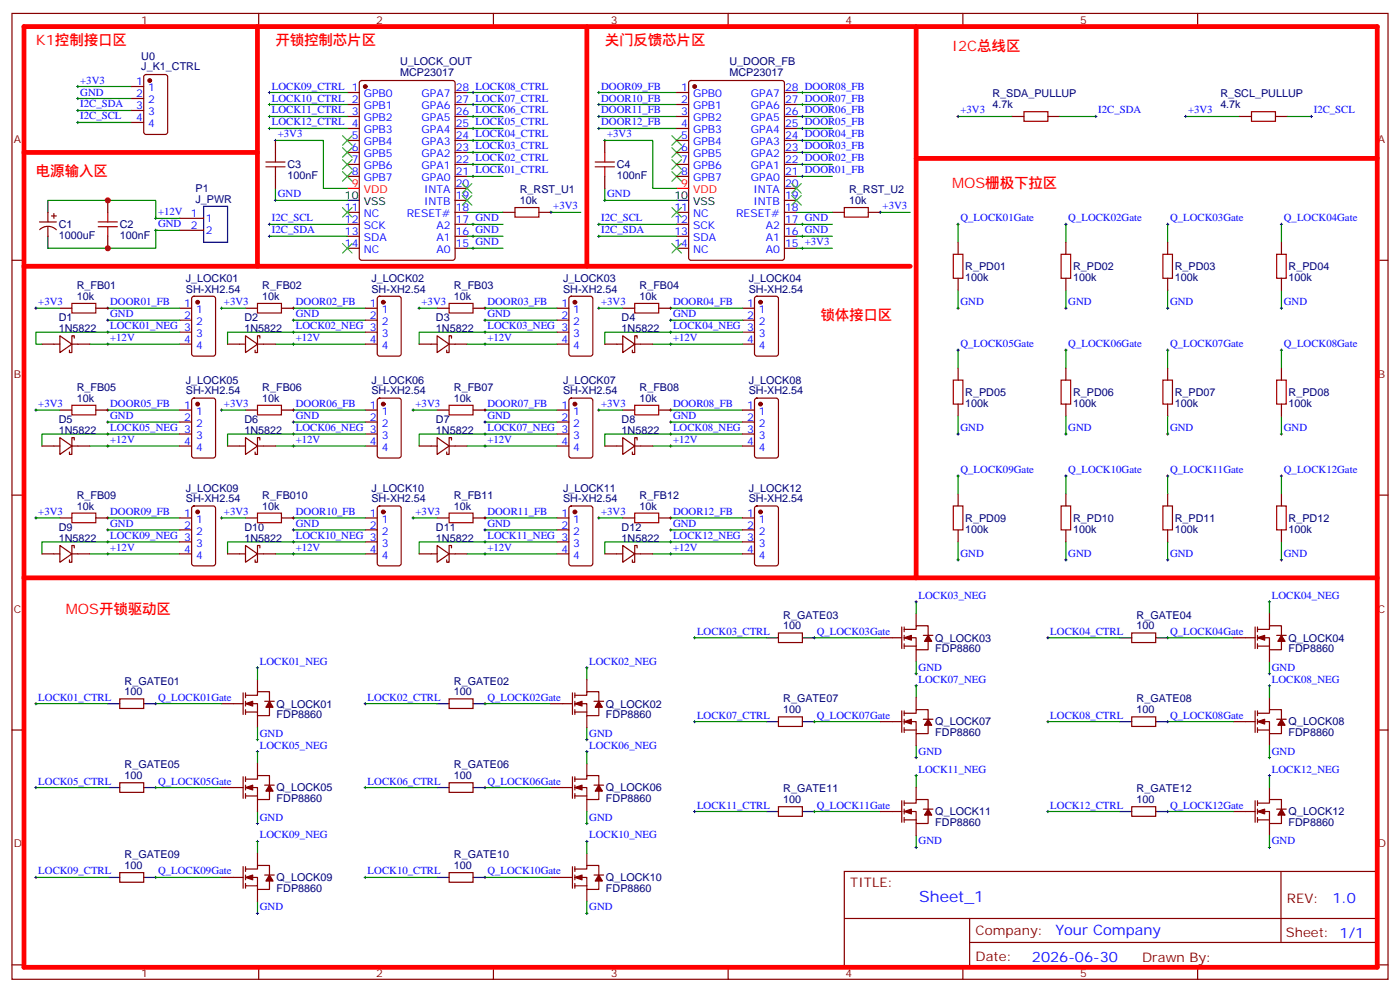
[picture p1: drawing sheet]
<svg xmlns="http://www.w3.org/2000/svg" width="412mm" height="292mm" viewBox="0 0 412 292" stroke-linecap="round" stroke-linejoin="round" font-family="sans-serif">
<g fill="none" stroke="#870000" stroke-width=".35">
<path d="M3.5 4h405.4v284.3h-405.4zM7.1 7.5h398.2v277.3h-398.2zM76.2 4v3.5M145.3 4v3.5M214.5 4v3.5M283.6 4v3.5M352.8 4v3.5M38.8 25.5h3.5M38.8 29h3.5M38.8 32.5h3.5M38.8 36.1h3.5M42.6 22.1l.4-.2h5.7l.6 .5 .1 16.5-.5 .6-5.9 .1-.6-.5-.1-16.5z"/>
<path d="M102.3 27.2h3.5M102.3 30.8h3.5M102.3 34.3h3.5M102.3 37.8h3.5M106.1 23.9l.4-.2h26.8l.7 .4 .1 51.8-.5 .7h-27.1l-.6-.4-.1-51.8zM134.1 27.2h3.5M134.1 30.8h3.5M134.1 34.3h3.5M134.1 37.8h3.5M199.3 27.2h3.5M199.3 30.8h3.5M199.3 34.3h3.5"/>
<path d="M199.3 37.8h3.5M203.1 23.9l.5-.2h26.8l.6 .4 .1 51.8-.5 .7h-27l-.7-.4-.1-51.8zM231.1 27.2h3.5M231.1 30.8h3.5M231.1 34.3h3.5M231.1 37.8h3.5M298.1 34.3h3.5M308.7 34.3h3.5M365.1 34.3h3.6M375.7 34.3h3.5M31.7 59v3.5M81.1 41.3v3.6"/>
<path d="M81.1 51.9v3.6M102.3 41.3h3.5M102.3 44.9h3.5M102.3 48.4h3.5M102.3 51.9h3.5M134.1 41.3h3.5M134.1 44.9h3.5M134.1 48.4h3.5M134.1 51.9h3.5M134.1 59h3.5M134.1 55.5h3.5M178.2 41.3v3.6"/>
<path d="M178.2 51.9v3.6M199.3 41.3h3.5M199.3 44.9h3.5M199.3 48.4h3.5M199.3 51.9h3.5M231.1 41.3h3.5M231.1 44.9h3.5M231.1 48.4h3.5M231.1 51.9h3.5M231.1 59h3.5M231.1 55.5h3.5M3.5 76.6h3.6"/>
<path d="M11.6 65.3h5M11.7 67.6a3.5 3.5 0 0 1 4.9 0M14.1 62.5v2.8M14.1 66.7v2.9M15.2 63.6h1.4M15.9 62.9v1.4M31.7 69.6v3.5M52.9 64.3h7.1M52.9 67.8h7.1M102.3 62.5h3.5M102.3 66h3.5M102.3 69.6h3.5"/>
<path d="M102.3 73.1h3.5M134.1 62.5h3.5M134.1 66h3.5M134.1 69.6h3.5M134.1 73.1h3.5M148.2 62.5h3.5M158.7 62.5h3.6M199.3 62.5h3.5M199.3 66h3.5M199.3 69.6h3.5M199.3 73.1h3.5M231.1 62.5h3.5"/>
<path d="M231.1 66h3.5M231.1 69.6h3.5M231.1 73.1h3.5M245.2 62.5h3.5M255.8 62.5h3.5M282.2 71.3v3.6M314 71.3v3.6M344 71.3v3.6M377.5 71.3v3.6M405.3 76.6h3.6M17.6 98.8l3.6 2.5-3.6 2.5zM17.6 90.7h3.6"/>
<path d="M21.9 99.6v-.8h-.7v5h-.7v-.7M28.2 90.7h3.5M52.9 90.7h3.5M52.9 94.3h3.5M52.9 97.8h3.5M56.7 87.4l.4-.2h5.7l.6 .4 .1 16.5-.5 .7h-5.9l-.6-.4-.1-16.5zM72.3 98.8l3.5 2.5-3.5 2.5zM72.3 90.7h3.5M76.6 99.6v-.8h-.8v5h-.7v-.7M82.9 90.7h3.5M107.6 90.7h3.5M107.6 94.3h3.5"/>
<path d="M107.6 97.8h3.5M111.4 87.4l.4-.2h5.7l.6 .4 .1 16.5-.5 .7h-5.9l-.6-.4-.1-16.5zM128.8 98.8l3.5 2.5-3.5 2.5zM128.8 90.7h3.5M133 99.6v-.8h-.7v5h-.7v-.7M139.3 90.7h3.6M164 90.7h3.6M164 94.3h3.6M164 97.8h3.6M167.8 87.4l.5-.2h5.6l.7 .4v16.5l-.4 .7h-5.9l-.7-.4v-16.5zM183.4 98.8l3.6 2.5-3.6 2.5zM183.4 90.7h3.6"/>
<path d="M187.7 99.6v-.8h-.7v5h-.7v-.7M194 90.7h3.6M218.7 90.7h3.5M218.7 94.3h3.5M218.7 97.8h3.5M222.5 87.4l.5-.2h5.6l.7 .4v16.5l-.5 .7h-5.8l-.7-.4-.1-16.5zM282.2 81.9v3.5M314 81.9v3.5M344 81.9v3.5M377.5 81.9v3.5M12.3 101.3h5.3M21.2 101.3h5.3"/>
<path d="M52.9 101.3h3.5M56.7 117.4l.4-.2h5.7l.6 .4 .1 16.5-.5 .7h-5.9l-.6-.4-.1-16.5zM67 101.3h5.3M75.8 101.3h5.3M107.6 101.3h3.5M111.4 117.4l.4-.2h5.7l.6 .4 .1 16.5-.5 .7h-5.9l-.6-.4-.1-16.5zM123.5 101.3h5.3M132.3 101.3h5.3M164 101.3h3.6M167.8 117.4l.5-.2h5.6l.7 .4v16.5l-.4 .7h-5.9l-.7-.4v-16.5zM178.2 101.3h5.2M187 101.3h5.3"/>
<path d="M218.7 101.3h3.5M222.5 117.4l.5-.2h5.6l.7 .4v16.5l-.5 .7h-5.8l-.7-.4-.1-16.5zM282.2 108.4v3.5M282.2 119v3.5M314 108.4v3.5M314 119v3.5M344 108.4v3.5M344 119v3.5M377.5 108.4v3.5M377.5 119v3.5M12.3 131.3h5.3M17.6 128.8l3.6 2.5-3.6 2.5z"/>
<path d="M17.6 120.7h3.6M21.2 131.3h5.3M21.9 129.5v-.7h-.7v5h-.7v-.7M28.2 120.7h3.5M52.9 120.7h3.5M52.9 124.2h3.5M52.9 127.8h3.5M52.9 131.3h3.5M67 131.3h5.3M72.3 128.8l3.5 2.5-3.5 2.5zM72.3 120.7h3.5M75.8 131.3h5.3"/>
<path d="M76.6 129.5v-.7h-.8v5h-.7v-.7M82.9 120.7h3.5M107.6 120.7h3.5M107.6 124.2h3.5M107.6 127.8h3.5M107.6 131.3h3.5M123.5 131.3h5.3M128.8 128.8l3.5 2.5-3.5 2.5zM128.8 120.7h3.5M132.3 131.3h5.3M133 129.5v-.7h-.7v5h-.7v-.7M139.3 120.7h3.6"/>
<path d="M164 120.7h3.6M164 124.2h3.6M164 127.8h3.6M164 131.3h3.6M178.2 131.3h5.2M183.4 128.8l3.6 2.5-3.6 2.5zM183.4 120.7h3.6M187 131.3h5.3M187.7 129.5v-.7h-.7v5h-.7v-.7M194 120.7h3.6M218.7 120.7h3.5M218.7 124.2h3.5"/>
<path d="M218.7 127.8h3.5M218.7 131.3h3.5M3.5 145.8h3.6M17.6 152.5h3.6M28.2 152.5h3.5M52.9 152.5h3.5M52.9 156h3.5M52.9 159.5h3.5M56.7 149.1l.4-.2h5.7l.6 .5 .1 16.5-.5 .6-5.9 .1-.6-.5-.1-16.5zM72.3 152.5h3.5M82.9 152.5h3.5M107.6 152.5h3.5"/>
<path d="M107.6 156h3.5M107.6 159.5h3.5M111.4 149.1l.4-.2h5.7l.6 .5 .1 16.5-.5 .6-5.9 .1-.6-.5-.1-16.5zM128.8 152.5h3.5M139.3 152.5h3.6M164 152.5h3.6M164 156h3.6M164 159.5h3.6M167.8 149.1l.5-.2h5.6l.7 .5v16.5l-.4 .6-5.9 .1-.7-.5v-16.5zM183.4 152.5h3.6M194 152.5h3.6M218.7 152.5h3.5"/>
<path d="M218.7 156h3.5M218.7 159.5h3.5M222.5 149.1l.5-.2h5.6l.7 .5v16.5l-.5 .6-5.8 .1-.7-.5-.1-16.5zM282.2 145.4v3.5M282.2 156v3.5M314 145.4v3.5M314 156v3.5M344 145.4v3.5M344 156v3.5M377.5 145.4v3.5M377.5 156v3.5M405.3 145.8h3.6"/>
<path d="M12.3 163.1h5.3M17.6 160.6l3.6 2.5-3.6 2.4zM21.2 163.1h5.3M21.9 161.3v-.7h-.7v4.9h-.7v-.7M52.9 163.1h3.5M67 163.1h5.3M72.3 160.6l3.5 2.5-3.5 2.4zM75.8 163.1h5.3M76.6 161.3v-.7h-.8v4.9h-.7v-.7M107.6 163.1h3.5M123.5 163.1h5.3M128.8 160.6l3.5 2.5-3.5 2.4z"/>
<path d="M132.3 163.1h5.3M133 161.3v-.7h-.7v4.9h-.7v-.7M164 163.1h3.6M178.2 163.1h5.2M183.4 160.6l3.6 2.5-3.6 2.4zM187 163.1h5.3M187.7 161.3v-.7h-.7v4.9h-.7v-.7M218.7 163.1h3.5M229.3 186.3h7.1v2.9h-7.1zM259.3 187.7h6.3M265.6 184.6v6.3M266.3 185.3h3.6v-1.1h3.5v2.8"/>
<path d="M266.3 187.7h3.6v3.6h3.5v-2.5M266.3 190.2h3.6M266.3 184.6v1.4M266.3 187v1.5M266.3 189.5v1.4M269.9 180.7v3.5M269.9 191.3v3.5M272 187h2.8M333.4 186.3h7v2.9h-7zM363.4 187.7h6.3M369.7 184.6v6.3M370.4 185.3h3.5v-1.1h3.6v2.8"/>
<path d="M370.4 187.7h3.5v3.6h3.6v-2.5M370.4 190.2h3.5M370.4 184.6v1.4M370.4 187v1.5M370.4 189.5v1.4M373.9 180.7v3.5M373.9 191.3v3.5M376.1 187h2.8M3.5 214.9h3.6M35.3 205.7h7v2.9h-7zM65.3 207.2h6.3M71.6 204v6.3"/>
<path d="M72.3 204.7h3.5v-1.1h3.6v2.8M72.3 207.2h3.5v3.5h3.6v-2.5M72.3 209.6h3.5M72.3 204v1.4M72.3 206.4v1.5M72.3 208.9v1.4M75.8 200.1v3.5M75.8 210.7v3.5M78 206.4h2.8M132.3 205.7h7v2.9h-7zM162.3 207.2h6.3M168.6 204v6.3"/>
<path d="M169.3 204.7h3.6v-1.1h3.5v2.8M169.3 207.2h3.6v3.5h3.5v-2.5M169.3 209.6h3.6M169.3 204v1.4M169.3 206.4v1.5M169.3 208.9v1.4M172.9 200.1v3.5M172.9 210.7v3.5M175 206.4h2.8M229.3 211h7.1v2.9h-7.1zM259.3 212.4h6.3M265.6 209.3v6.3"/>
<path d="M266.3 210h3.6v-1.1h3.5v2.8M266.3 212.4h3.6v3.6h3.5v-2.5M266.3 214.9h3.6M266.3 209.3v1.4M266.3 211.7v1.4M266.3 214.2v1.4M269.9 205.4v3.5M269.9 216v3.5M272 211.7h2.8M333.4 211h7v2.9h-7zM363.4 212.4h6.3M369.7 209.3v6.3"/>
<path d="M370.4 210h3.5v-1.1h3.6v2.8M370.4 212.4h3.5v3.6h3.6v-2.5M370.4 214.9h3.5M370.4 209.3v1.4M370.4 211.7v1.4M370.4 214.2v1.4M373.9 205.4v3.5M373.9 216v3.5M376.1 211.7h2.8M405.3 214.9h3.6M35.3 230.4h7v2.9h-7zM65.3 231.8h6.3"/>
<path d="M71.6 228.7v6.3M72.3 229.4h3.5v-1.1h3.6v2.8M72.3 231.8h3.5v3.6h3.6v-2.5M72.3 228.7v1.4M72.3 231.1v1.5M72.3 233.6v1.4M72.3 234.3h3.5M75.8 224.8v3.5M75.8 235.4v3.5M78 231.1h2.8M132.3 230.4h7v2.9h-7zM162.3 231.8h6.3"/>
<path d="M168.6 228.7v6.3M169.3 229.4h3.6v-1.1h3.5v2.8M169.3 231.8h3.6v3.6h3.5v-2.5M169.3 228.7v1.4M169.3 231.1v1.5M169.3 233.6v1.4M169.3 234.3h3.6M172.9 224.8v3.5M172.9 235.4v3.5M175 231.1h2.8M229.3 237.5h7.1v2.8h-7.1zM259.3 238.9h6.3"/>
<path d="M265.6 235.7v6.4M266.3 236.4h3.6v-1h3.5v2.8M266.3 238.9h3.6v3.5h3.5v-2.4M266.3 235.7v1.4M266.3 238.2v1.4M269.9 231.8v3.6M272 238.2h2.8M333.4 237.5h7v2.8h-7zM363.4 238.9h6.3M369.7 235.7v6.4M370.4 236.4h3.5v-1h3.6v2.8M370.4 238.9h3.5v3.5h3.6v-2.4"/>
<path d="M370.4 235.7v1.4M370.4 238.2v1.4M373.9 231.8v3.6M376.1 238.2h2.8M35.3 256.9h7v2.8h-7zM65.3 258.3h6.3M71.6 255.1v6.4M72.3 255.8h3.5v-1h3.6v2.8M72.3 258.3h3.5v3.5h3.6v-2.4M72.3 255.1v1.4M72.3 257.6v1.4M75.8 251.2v3.6"/>
<path d="M78 257.6h2.8M132.3 256.9h7v2.8h-7zM162.3 258.3h6.3M168.6 255.1v6.4M169.3 255.8h3.6v-1h3.5v2.8M169.3 258.3h3.6v3.5h3.5v-2.4M169.3 255.1v1.4M169.3 257.6v1.4M172.9 251.2v3.6M175 257.6h2.8M248.7 256.5h156.6v28.3h-156.6zM266.3 240.7v1.4"/>
<path d="M266.3 241.4h3.6M269.9 242.4v3.6M370.4 240.7v1.4M370.4 241.4h3.5M373.9 242.4v3.6M377.3 256.6v20.8M72.3 260.1v1.4M72.3 260.8h3.5M75.8 261.8v3.6M169.3 260.1v1.4M169.3 260.8h3.6M172.9 261.8v3.6"/>
<path d="M248.7 270.4h156.5M285.6 277.4h119.6M285.6 270.4v14.1M3.5 284.1h3.6M76.2 284.8v3.5M145.3 284.8v3.5M214.5 284.8v3.5M283.6 284.8v3.5M352.8 284.8v3.5M405.3 284.1h3.6"/>
</g>
<g fill="none" stroke="#000" stroke-width=".29">
<path d="M22.6 25.5h.7M22.6 29h.7M22.6 32.5h.7M22.6 36.1h.7M22.9 25.1v.7M22.9 28.6v.8M22.9 32.2v.7M22.9 35.7v.7M79 27.2h.7M79 30.8h.7M79 34.3h.7M79 37.8h.7"/>
<path d="M79.4 26.9v.7M79.4 30.4v.7M79.4 33.9v.7M79.4 37.5v.7M139 27.2h.7M139 30.8h.7M139 34.3h.7M139 37.8h.7M139.3 26.9v.7M139.3 30.4v.7M139.3 33.9v.7M139.3 37.5v.7"/>
<path d="M176 27.2h.7M176 30.8h.7M176 34.3h.7M176 37.8h.7M176.4 26.9v.7M176.4 30.4v.7M176.4 33.9v.7M176.4 37.5v.7M236 27.2h.7M236 30.8h.7M236 34.3h.7M236 37.8h.7"/>
<path d="M236.4 26.9v.7M236.4 30.4v.7M236.4 33.9v.7M236.4 37.5v.7M281.9 34.3h.7M282.2 33.9v.7M322.4 34.3h.7M322.8 33.9v.7M348.9 34.3h.7M349.2 33.9v.7M385.9 34.3h.7M386.3 33.9v.7"/>
<path d="M80.8 41.3h.7M80.8 59h.7M81.1 41v.7M81.1 58.6v.7M139 44.9h.7M139 41.3h.7M139 51.9h.7M139 48.4h.7M139.3 41v.7M139.3 44.5v.7M139.3 48v.8M139.3 51.6v.7"/>
<path d="M177.8 41.3h.7M177.8 59h.7M178.2 41v.7M178.2 58.6v.7M236 44.9h.7M236 41.3h.7M236 51.9h.7M236 48.4h.7M236.4 41v.7M236.4 44.5v.7M236.4 48v.8M236.4 51.6v.7"/>
<path d="M45.5 64.3h.7M45.5 67.8h.7M45.9 63.9v.7M45.9 67.5v.7M79 66h.7M79 69.6h.7M79.4 65.7v.7M79.4 69.2v.7M139 66h.7M139 73.1h.7M139 69.6h.7M139.3 65.7v.7"/>
<path d="M139.3 69.2v.7M139.3 72.7v.7M161.9 62.5h.7M162.3 62.2v.7M176 66h.7M176 69.6h.7M176.4 65.7v.7M176.4 69.2v.7M236 66h.7M236 73.1h.7M236 69.6h.7M236.4 65.7v.7"/>
<path d="M236.4 69.2v.7M236.4 72.7v.7M258.9 62.5h.7M259.3 62.2v.7M281.9 66h.7M282.2 65.7v.7M313.6 66h.7M314 65.7v.7M343.6 66h.7M344 65.7v.7M377.1 66h.7M377.5 65.7v.7"/>
<path d="M10.2 90.7h.7M10.6 90.4v.7M31.4 97.8h.7M31.4 94.3h.7M31.4 90.7h.7M31.7 90.4v.7M31.7 93.9v.7M31.7 97.4v.7M64.9 90.7h.7M65.3 90.4v.7M86.1 97.8h.7M86.1 94.3h.7"/>
<path d="M86.1 90.7h.7M86.4 90.4v.7M86.4 93.9v.7M86.4 97.4v.7M123.1 90.7h.7M123.5 90.4v.7M142.5 97.8h.7M142.5 94.3h.7M142.5 90.7h.7M142.9 90.4v.7M142.9 93.9v.7M142.9 97.4v.7"/>
<path d="M176 90.7h.7M176.4 90.4v.7M197.2 97.8h.7M197.2 94.3h.7M197.2 90.7h.7M197.6 90.4v.7M197.6 93.9v.7M197.6 97.4v.7M281.9 90.7h.7M282.2 90.4v.7M313.6 90.7h.7M314 90.4v.7"/>
<path d="M343.6 90.7h.7M344 90.4v.7M377.1 90.7h.7M377.5 90.4v.7M31.4 101.3h.7M31.7 101v.7M86.1 101.3h.7M86.4 101v.7M142.5 101.3h.7M142.9 101v.7M197.2 101.3h.7M197.6 101v.7"/>
<path d="M281.9 103.1h.7M282.2 102.7v.7M313.6 103.1h.7M314 102.7v.7M343.6 103.1h.7M344 102.7v.7M377.1 103.1h.7M377.5 102.7v.7M10.2 120.7h.7M10.6 120.4v.7M31.4 131.3h.7M31.4 127.8h.7"/>
<path d="M31.4 124.2h.7M31.4 120.7h.7M31.7 120.4v.7M31.7 123.9v.7M31.7 127.4v.7M31.7 131v.7M64.9 120.7h.7M65.3 120.4v.7M86.1 131.3h.7M86.1 127.8h.7M86.1 124.2h.7M86.1 120.7h.7"/>
<path d="M86.4 120.4v.7M86.4 123.9v.7M86.4 127.4v.7M86.4 131v.7M121.4 120.7h.7M121.7 120.4v.7M142.5 131.3h.7M142.5 127.8h.7M142.5 124.2h.7M142.5 120.7h.7M142.9 120.4v.7M142.9 123.9v.7"/>
<path d="M142.9 127.4v.7M142.9 131v.7M176 120.7h.7M176.4 120.4v.7M197.2 131.3h.7M197.2 127.8h.7M197.2 124.2h.7M197.2 120.7h.7M197.6 120.4v.7M197.6 123.9v.7M197.6 127.4v.7M197.6 131v.7"/>
<path d="M281.9 127.8h.7M282.2 127.4v.7M282.2 139.8v.7M313.6 127.8h.7M314 127.4v.7M314 139.8v.7M343.6 127.8h.7M344 127.4v.7M344 139.8v.7M377.1 127.8h.7M377.5 127.4v.7M377.5 139.8v.7"/>
<path d="M10.2 152.5h.7M10.6 152.1v.7M31.4 159.5h.7M31.4 156h.7M31.4 152.5h.7M31.7 152.1v.7M31.7 155.6v.8M31.7 159.2v.7M64.9 152.5h.7M65.3 152.1v.7M86.1 159.5h.7M86.1 156h.7"/>
<path d="M86.1 152.5h.7M86.4 152.1v.7M86.4 155.6v.8M86.4 159.2v.7M121.4 152.5h.7M121.7 152.1v.7M142.5 159.5h.7M142.5 156h.7M142.5 152.5h.7M142.9 152.1v.7M142.9 155.6v.8M142.9 159.2v.7"/>
<path d="M176 152.5h.7M176.4 152.1v.7M197.2 159.5h.7M197.2 156h.7M197.2 152.5h.7M197.6 152.1v.7M197.6 155.6v.8M197.6 159.2v.7M281.9 140.1h.7M313.6 140.1h.7M343.6 140.1h.7M377.1 140.1h.7"/>
<path d="M31.4 163.1h.7M31.7 162.7v.7M86.1 163.1h.7M86.4 162.7v.7M142.5 163.1h.7M142.9 162.7v.7M197.2 163.1h.7M197.6 162.7v.7M269.5 177.2h.7M269.9 176.8v.7M281.9 164.8h.7M282.2 164.5v.7"/>
<path d="M313.6 164.8h.7M314 164.5v.7M343.6 164.8h.7M344 164.5v.7M373.6 177.2h.7M373.9 176.8v.7M377.1 164.8h.7M377.5 164.5v.7M75.5 196.6h.7M75.8 196.2v.7M172.5 196.6h.7M172.9 196.2v.7"/>
<path d="M204.3 187.7h.7M204.6 187.4v.7M239.5 187.7h.7M239.9 187.4v.7M269.5 198.3h.7M269.9 198v.7M308.3 187.7h.7M308.7 187.4v.7M343.6 187.7h.7M344 187.4v.7M373.6 198.3h.7M373.9 198v.7"/>
<path d="M10.2 207.2h.7M10.6 206.8v.7M45.5 207.2h.7M45.9 206.8v.7M75.5 217.7h.7M75.8 217.4v.7M107.2 207.2h.7M107.6 206.8v.7M142.5 207.2h.7M142.9 206.8v.7M172.5 217.7h.7M172.9 217.4v.7"/>
<path d="M204.3 212.4h.7M204.6 212.1v.7M239.5 212.4h.7M239.9 212.1v.7M269.5 201.9h.7M269.9 201.5v.7M308.3 212.4h.7M308.7 212.1v.7M343.6 212.4h.7M344 212.1v.7M373.6 201.9h.7M373.9 201.5v.7"/>
<path d="M10.2 231.8h.7M10.6 231.5v.7M45.5 231.8h.7M45.9 231.5v.7M75.5 221.3h.7M75.8 220.9v.7M107.2 231.8h.7M107.6 231.5v.7M142.5 231.8h.7M142.9 231.5v.7M172.5 221.3h.7M172.9 220.9v.7"/>
<path d="M204.3 238.9h.7M204.6 238.5v.8M239.5 238.9h.7M239.9 238.5v.8M269.5 223h.7M269.5 228.3h.7M269.9 222.7v.7M269.9 228v.7M308.3 238.9h.7M308.7 238.5v.8M343.6 238.9h.7M344 238.5v.8"/>
<path d="M373.6 223h.7M373.6 228.3h.7M373.9 222.7v.7M373.9 228v.7M10.2 258.3h.7M10.6 258v.7M45.5 258.3h.7M45.9 258v.7M75.5 242.4h.7M75.5 247.7h.7M75.8 242.1v.7M75.8 247.4v.7"/>
<path d="M107.2 258.3h.7M107.6 258v.7M142.5 258.3h.7M142.9 258v.7M172.5 242.4h.7M172.5 247.7h.7M172.9 242.1v.7M172.9 247.4v.7M269.5 249.5h.7M269.9 249.1v.7M373.6 249.5h.7M373.9 249.1v.7"/>
<path d="M75.5 268.9h.7M75.8 268.5v.7M172.5 268.9h.7M172.9 268.5v.7"/>
</g>
<g fill="none" stroke="#008700" stroke-width=".35">
<path d="M22.9 25.5h15.9M22.9 29h15.9M22.9 32.5h15.9M22.9 36.1h15.9M79.4 27.2h22.9M79.4 30.8h22.9M79.4 34.3h22.9M79.4 37.8h22.9M137.6 27.2h10.6M137.6 30.8h10.6M137.6 34.3h10.6M137.6 37.8h10.6"/>
<path d="M176.4 27.2h22.9M176.4 30.8h22.9M176.4 34.3h22.9M176.4 37.8h22.9M234.6 27.2h10.6M234.6 30.8h10.6M234.6 34.3h10.6M234.6 37.8h10.6M282.2 34.3h15.9M312.2 34.3h10.6M349.2 34.3h15.9M379.2 34.3h7.1"/>
<path d="M14.1 59h31.8v5.3h7M81.1 41.3h14.1v14.2h7.1M81.1 55.5v3.5h21.2M137.6 44.9h10.6M137.6 41.3h10.6M137.6 51.9h10.6M137.6 48.4h10.6M178.2 55.5v3.5h21.1M178.2 41.3h14.1v14.2h7M234.6 44.9h10.6M234.6 41.3h10.6M234.6 51.9h10.6"/>
<path d="M234.6 48.4h10.6M52.9 67.8h-7v5.3h-31.8M79.4 66h22.9M79.4 69.6h22.9M137.6 66h10.6M137.6 73.1h10.6M137.6 69.6h10.6M137.6 62.5h10.6M162.3 62.5h8.8M176.4 66h22.9M176.4 69.6h22.9M234.6 66h10.6"/>
<path d="M234.6 73.1h10.6M234.6 69.6h10.6M234.6 62.5h10.6M259.3 62.5h8.8M282.2 66v5.3M314 66v5.3M344 66v5.3M377.5 66v5.3M10.6 90.7h7M31.7 94.3h21.2M31.7 90.7h21.2M52.9 97.8h-42.3v3.5h1.7"/>
<path d="M65.3 90.7h7M86.4 94.3h21.2M86.4 90.7h21.2M107.6 97.8h-40.6v3.5M123.5 90.7h5.3M142.9 94.3h21.1M142.9 90.7h21.1M164 97.8h-40.5v3.5M176.4 90.7h7M197.6 94.3h21.1M197.6 90.7h21.1M218.7 97.8h-40.5v3.5"/>
<path d="M282.2 85.4v5.3M314 85.4v5.3M344 85.4v5.3M377.5 85.4v5.3M26.5 101.3h26.4M81.1 101.3h26.5M137.6 101.3h26.4M192.3 101.3h26.4M282.2 103.1v5.3M314 103.1v5.3M344 103.1v5.3M377.5 103.1v5.3"/>
<path d="M10.6 120.7h7M26.5 131.3h26.4M31.7 124.2h21.2M31.7 120.7h21.2M52.9 127.8h-40.6v3.5M65.3 120.7h7M81.1 131.3h26.5M86.4 124.2h21.2M86.4 120.7h21.2M107.6 127.8h-40.6v3.5M121.7 120.7h7.1M137.6 131.3h26.4"/>
<path d="M142.9 124.2h21.1M142.9 120.7h21.1M164 127.8h-40.5v3.5M176.4 120.7h7M192.3 131.3h26.4M197.6 124.2h21.1M197.6 120.7h21.1M218.7 127.8h-40.5v3.5M282.2 122.5v5.3M314 122.5v5.3M344 122.5v5.3M377.5 122.5v5.3"/>
<path d="M10.6 152.5h7M31.7 156h21.2M31.7 152.5h21.2M52.9 159.5h-40.6v3.6M65.3 152.5h7M86.4 156h21.2M86.4 152.5h21.2M107.6 159.5h-40.6v3.6M121.7 152.5h7.1M142.9 156h21.1M142.9 152.5h21.1M164 159.5h-40.5v3.6"/>
<path d="M176.4 152.5h7M197.6 156h21.1M197.6 152.5h21.1M218.7 159.5h-40.5v3.6M282.2 140.1v5.3M282.2 159.5v5.3M314 140.1v5.3M314 159.5v5.3M344 140.1v5.3M344 159.5v5.3M377.5 140.1v5.3M377.5 159.5v5.3"/>
<path d="M26.5 163.1h26.4M81.1 163.1h26.5M137.6 163.1h26.4M192.3 163.1h26.4M269.9 177.2v3.5M373.9 177.2v3.5M75.8 196.6v3.5M172.9 196.6v3.5M204.6 187.7h21.2M239.9 187.7h19.4M269.9 194.8v3.5M308.7 187.7h21.1"/>
<path d="M344 187.7h19.4M373.9 194.8v3.5M10.6 207.2h21.1M45.9 207.2h19.4M75.8 214.2v3.5M107.6 207.2h21.2M142.9 207.2h19.4M172.9 214.2v3.5M204.6 212.4h21.2M239.9 212.4h19.4M269.9 201.9v3.5M269.9 219.5v3.5"/>
<path d="M308.7 212.4h21.1M344 212.4h19.4M373.9 201.9v3.5M373.9 219.5v3.5M10.6 231.8h21.1M45.9 231.8h19.4M75.8 221.3v3.5M75.8 238.9v3.5M107.6 231.8h21.2M142.9 231.8h19.4M172.9 221.3v3.5M172.9 238.9v3.5"/>
<path d="M204.6 238.9h21.2M239.9 238.9h19.4M269.9 228.3v3.5M308.7 238.9h21.1M344 238.9h19.4M373.9 228.3v3.5M10.6 258.3h21.1M45.9 258.3h19.4M75.8 247.7v3.5M107.6 258.3h21.2M142.9 258.3h19.4M172.9 247.7v3.5"/>
<path d="M269.9 246v3.5M373.9 246v3.5M75.8 265.4v3.5M172.9 265.4v3.5"/>
</g>
<g fill="#870000" stroke="#870000" stroke-width=".35">
<path d="M72.3 207.2l2.1-.8v1.5z"/>
<path d="M79.4 206.4l1 1.8h-2.1z"/>
<path d="M169.3 207.2l2.1-.8v1.5z"/>
<path d="M176.4 206.4l1 1.8h-2.1z"/>
<path d="M266.3 187.7l2.2-.7v1.5z"/>
<path d="M273.4 187l1.1 1.8h-2.2z"/>
<path d="M370.4 187.7l2.1-.7v1.5z"/>
<path d="M377.5 187l1 1.8h-2.1z"/>
<path d="M370.4 212.4l2.1-.7v1.4z"/>
<path d="M377.5 211.7l1 1.8h-2.1z"/>
<path d="M266.3 212.4l2.2-.7v1.4z"/>
<path d="M273.4 211.7l1.1 1.8h-2.2z"/>
<path d="M169.3 231.8l2.1-.7v1.5z"/>
<path d="M176.4 231.1l1 1.8h-2.1z"/>
<path d="M72.3 231.8l2.1-.7v1.5z"/>
<path d="M79.4 231.1l1 1.8h-2.1z"/>
<path d="M370.4 238.9l2.1-.7v1.4z"/>
<path d="M377.5 238.2l1 1.8h-2.1z"/>
<path d="M266.3 238.9l2.2-.7v1.4z"/>
<path d="M273.4 238.2l1.1 1.8h-2.2z"/>
<path d="M169.3 258.3l2.1-.7v1.4z"/>
<path d="M176.4 257.6l1 1.8h-2.1z"/>
<path d="M72.3 258.3l2.1-.7v1.4z"/>
<path d="M79.4 257.6l1 1.8h-2.1z"/>
<circle cx="107.6" cy="25.5" r=".53"/>
<circle cx="44.1" cy="23.7" r=".53"/>
<circle cx="58.2" cy="89" r=".53"/>
<circle cx="112.9" cy="89" r=".53"/>
<circle cx="224" cy="89" r=".53"/>
<circle cx="169.3" cy="89" r=".53"/>
<circle cx="169.3" cy="119" r=".53"/>
<circle cx="224" cy="119" r=".53"/>
<circle cx="112.9" cy="119" r=".53"/>
<circle cx="58.2" cy="119" r=".53"/>
<circle cx="169.3" cy="150.7" r=".53"/>
<circle cx="224" cy="150.7" r=".53"/>
<circle cx="112.9" cy="150.7" r=".53"/>
<circle cx="58.2" cy="150.7" r=".53"/>
<circle cx="204.6" cy="25.5" r=".53"/>
</g>
<path d="M102.3 55.5h3.5M199.3 55.5h3.5" fill="none" stroke="#f00" stroke-width=".35"/>
<g fill="none" stroke="#000" stroke-width=".35">
<path d="M14.1 59v3.5M102.3 59h3.5M199.3 59h3.5M14.1 69.6v3.5M60 60.7h7v10.6h-7zM225.8 187.7h3.5M236.4 187.7h3.5M329.8 187.7h3.6M340.4 187.7h3.6M31.7 207.2h3.6M42.3 207.2h3.6M128.8 207.2h3.5"/>
<path d="M139.3 207.2h3.6M225.8 212.4h3.5M236.4 212.4h3.5M329.8 212.4h3.6M340.4 212.4h3.6M31.7 231.8h3.6M42.3 231.8h3.6M128.8 231.8h3.5M139.3 231.8h3.6M225.8 238.9h3.5M236.4 238.9h3.5M329.8 238.9h3.6"/>
<path d="M340.4 238.9h3.6M31.7 258.3h3.6M42.3 258.3h3.6M128.8 258.3h3.5M139.3 258.3h3.6"/>
</g>
<g fill="none" stroke="#3c3" stroke-width=".35">
<path d="M100.9 39.9l2.8 2.9M103.7 39.9l-2.8 2.9M197.9 39.9l2.8 2.9M200.7 39.9l-2.8 2.9M100.9 43.5l2.8 2.8M100.9 47l2.8 2.8M100.9 50.5l2.8 2.8M103.7 43.5l-2.8 2.8M103.7 47l-2.8 2.8M103.7 50.5l-2.8 2.8M136.2 54l2.8 2.9M136.2 57.6l2.8 2.8"/>
<path d="M139 54l-2.8 2.9M139 57.6l-2.8 2.8M197.9 50.5l2.8 2.8M197.9 47l2.8 2.8M197.9 43.5l2.8 2.8M200.7 50.5l-2.8 2.8M200.7 47l-2.8 2.8M200.7 43.5l-2.8 2.8M233.2 54l2.8 2.9M233.2 57.6l2.8 2.8M236 54l-2.8 2.9M236 57.6l-2.8 2.8"/>
<path d="M100.9 61.1l2.8 2.8M100.9 71.7l2.8 2.8M103.7 61.1l-2.8 2.8M103.7 71.7l-2.8 2.8M197.9 61.1l2.8 2.8M197.9 71.7l2.8 2.8M200.7 61.1l-2.8 2.8M200.7 71.7l-2.8 2.8"/>
</g>
<g fill="none" stroke="#a10000" stroke-width=".35">
<path d="M301.6 32.9h7.1v2.8h-7.1zM368.7 32.9h7v2.8h-7zM78.3 47.7h5.7M78.3 49.1h5.7M81.1 44.9v2.8M81.1 49.1v2.8M175.3 47.7h5.7M175.3 49.1h5.7M178.2 44.9v2.8M178.2 49.1v2.8M28.9 66.7h5.7M28.9 65.3h5.7"/>
<path d="M31.7 62.5v2.8M31.7 66.7v2.9M151.7 61.1h7v2.8h-7zM248.7 61.1h7.1v2.8h-7.1zM280.8 74.9h2.8v7h-2.8zM312.6 74.9h2.8v7h-2.8zM342.5 74.9h2.9v7h-2.9zM376.1 74.9h2.8v7h-2.8zM21.2 89.3h7v2.8h-7zM75.8 89.3h7.1v2.8h-7.1zM132.3 89.3h7v2.8h-7zM187 89.3h7v2.8h-7z"/>
<path d="M21.2 119.3h7v2.8h-7zM75.8 119.3h7.1v2.8h-7.1zM132.3 119.3h7v2.8h-7zM187 119.3h7v2.8h-7zM280.8 111.9h2.8v7.1h-2.8zM312.6 111.9h2.8v7.1h-2.8zM342.5 111.9h2.9v7.1h-2.9zM376.1 111.9h2.8v7.1h-2.8zM21.2 151.1h7v2.8h-7zM75.8 151.1h7.1v2.8h-7.1zM132.3 151.1h7v2.8h-7zM187 151.1h7v2.8h-7z"/>
<path d="M280.8 148.9h2.8v7.1h-2.8zM312.6 148.9h2.8v7.1h-2.8zM342.5 148.9h2.9v7.1h-2.9zM376.1 148.9h2.8v7.1h-2.8z"/>
</g>
<path d="M7.1 7.8h398.6v277h-398.6zM75.8 7.8v70.6M172.9 7.8v70.6M269.9 7.8v162.3M7.1 44.9h68.7M269.9 46.6h135.8M7.1 78.4h261M7.1 170.1h398.6" fill="none" stroke="#f00" stroke-width="1.4"/>
<g fill="#c00">
<circle cx="31.8" cy="59" r=".88"/>
<circle cx="31.8" cy="73.1" r=".88"/>
</g>
<text font-size="4.6" fill="#00f" x="270.8" y="265.6">Sheet_1</text>
<g font-size="4.2" fill="#f00">
<text x="10.6" y="13.1">K1控制接口区</text>
<text x="81.1" y="13.1">开锁控制芯片区</text>
<text x="178.2" y="13.1">关门反馈芯片区</text>
<text x="280.5" y="14.9">I2C总线区</text>
<text x="10.6" y="51.9">电源输入区</text>
<text x="280.5" y="55.5">MOS栅极下拉区</text>
<text x="241.7" y="94.3">锁体接口区</text>
<text x="19.4" y="180.7">MOS开锁驱动区</text>
</g>
<g font-size="4.2" fill="#00f">
<text x="392.5" y="265.8">1.0</text>
<text x="310.9" y="275.4">Your Company</text>
<text x="304" y="283.2">2026-06-30</text>
</g>
<g font-size="3.9" fill="#800">
<text x="250.5" y="261.1">TITLE:</text>
<text x="379.1" y="265.8">REV:</text>
<text x="287.4" y="275.3">Company:</text>
<text x="378.7" y="275.9">Sheet: 1/1</text>
<text x="287.4" y="283">Date:</text>
<text x="336.4" y="283.1">Drawn By:</text>
</g>
<g font-size="3.2" fill="#800">
<text x="41.6" y="6.9">1</text>
<text x="110.8" y="6.9">2</text>
<text x="179.9" y="6.9">3</text>
<text x="249.1" y="6.9">4</text>
<text x="318.2" y="6.9">5</text>
<text x="4.1" y="42.1">A</text>
<text x="405.9" y="42.1">A</text>
<text x="4.1" y="111.2">B</text>
<text x="405.9" y="111.2">B</text>
<text x="4.1" y="180.3">C</text>
<text x="405.9" y="180.3">C</text>
<text x="4.1" y="249.5">D</text>
<text x="405.9" y="249.5">D</text>
<text x="41.6" y="287.8">1</text>
<text x="110.8" y="287.8">2</text>
<text x="179.9" y="287.8">3</text>
<text x="249.1" y="287.8">4</text>
<text x="318.2" y="287.8">5</text>
</g>
<g font-size="3.2" fill="#000080">
<text x="41.6" y="17.6">U0</text>
<text x="41.6" y="20.7">J_K1_CTRL</text>
<text x="117.9" y="22.4">MCP23017</text>
<text x="117.9" y="19.3">U_LOCK_OUT</text>
<text x="214.9" y="22.4">MCP23017</text>
<text x="214.9" y="19.3">U_DOOR_FB</text>
<text x="292.4" y="28.5">R_SDA_PULLUP</text>
<text x="359.5" y="28.6">R_SCL_PULLUP</text>
<text x="292.4" y="31.8">4.7k</text>
<text x="359.5" y="31.8">4.7k</text>
<text x="84.7" y="52.7">100nF</text>
<text x="84.7" y="49.5">C3</text>
<text x="181.7" y="52.7">100nF</text>
<text x="181.7" y="49.5">C4</text>
<text x="57.6" y="59.7">J_PWR</text>
<text x="57.6" y="56.5">P1</text>
<text x="153.1" y="56.9">R_RST_U1</text>
<text x="250.1" y="56.9">R_RST_U2</text>
<text x="153.1" y="60">10k</text>
<text x="250.1" y="60">10k</text>
<text x="17.3" y="70.3">1000uF</text>
<text x="17.3" y="67.2">C1</text>
<text x="35.3" y="70.3">100nF</text>
<text x="35.3" y="67.2">C2</text>
<text x="54.7" y="83">J_LOCK01</text>
<text x="109.4" y="83">J_LOCK02</text>
<text x="165.9" y="83">J_LOCK03</text>
<text x="220.5" y="83">J_LOCK04</text>
<text x="284.3" y="82.7">100k</text>
<text x="284.3" y="79.5">R_PD01</text>
<text x="316.1" y="82.7">100k</text>
<text x="316.1" y="79.5">R_PD02</text>
<text x="346.1" y="82.7">100k</text>
<text x="346.1" y="79.5">R_PD03</text>
<text x="379.6" y="82.7">100k</text>
<text x="379.6" y="79.5">R_PD04</text>
<text x="22.6" y="88.3">10k</text>
<text x="22.6" y="85.1">R_FB01</text>
<text x="54.7" y="86.1">SH-XH2.54</text>
<text x="77.3" y="88.3">10k</text>
<text x="77.3" y="85.1">R_FB02</text>
<text x="109.4" y="86.1">SH-XH2.54</text>
<text x="133.7" y="88.3">10k</text>
<text x="133.7" y="85.1">R_FB03</text>
<text x="165.9" y="86.1">SH-XH2.54</text>
<text x="188.4" y="88.3">10k</text>
<text x="188.4" y="85.1">R_FB04</text>
<text x="220.5" y="86.1">SH-XH2.54</text>
<text x="17.3" y="94.6">D1</text>
<text x="72" y="94.6">D2</text>
<text x="128.4" y="94.6">D3</text>
<text x="183.1" y="94.6">D4</text>
<text x="17.3" y="97.8">1N5822</text>
<text x="72" y="97.8">1N5822</text>
<text x="128.4" y="97.8">1N5822</text>
<text x="183.1" y="97.8">1N5822</text>
<text x="54.7" y="113">J_LOCK05</text>
<text x="109.4" y="113">J_LOCK06</text>
<text x="165.9" y="113">J_LOCK07</text>
<text x="220.5" y="113">J_LOCK08</text>
<text x="22.6" y="118.3">10k</text>
<text x="22.6" y="115.1">R_FB05</text>
<text x="54.7" y="116.1">SH-XH2.54</text>
<text x="77.3" y="118.3">10k</text>
<text x="77.3" y="115.1">R_FB06</text>
<text x="109.4" y="116.1">SH-XH2.54</text>
<text x="133.7" y="118.3">10k</text>
<text x="133.7" y="115.1">R_FB07</text>
<text x="165.9" y="116.1">SH-XH2.54</text>
<text x="188.4" y="118.3">10k</text>
<text x="188.4" y="115.1">R_FB08</text>
<text x="220.5" y="116.1">SH-XH2.54</text>
<text x="284.3" y="119.7">100k</text>
<text x="284.3" y="116.6">R_PD05</text>
<text x="316.1" y="119.7">100k</text>
<text x="316.1" y="116.6">R_PD06</text>
<text x="346.1" y="119.7">100k</text>
<text x="346.1" y="116.6">R_PD07</text>
<text x="379.6" y="119.7">100k</text>
<text x="379.6" y="116.6">R_PD08</text>
<text x="17.3" y="124.6">D5</text>
<text x="72" y="124.6">D6</text>
<text x="128.4" y="124.6">D7</text>
<text x="183.1" y="124.6">D8</text>
<text x="17.3" y="127.8">1N5822</text>
<text x="72" y="127.8">1N5822</text>
<text x="128.4" y="127.8">1N5822</text>
<text x="183.1" y="127.8">1N5822</text>
<text x="22.6" y="146.9">R_FB09</text>
<text x="54.7" y="147.9">SH-XH2.54</text>
<text x="54.7" y="144.7">J_LOCK09</text>
<text x="77.3" y="146.9">R_FB010</text>
<text x="109.4" y="147.9">SH-XH2.54</text>
<text x="109.4" y="144.7">J_LOCK10</text>
<text x="133.7" y="146.9">R_FB11</text>
<text x="165.9" y="147.9">SH-XH2.54</text>
<text x="165.9" y="144.7">J_LOCK11</text>
<text x="188.4" y="146.9">R_FB12</text>
<text x="220.5" y="147.9">SH-XH2.54</text>
<text x="220.5" y="144.7">J_LOCK12</text>
<text x="22.6" y="150">10k</text>
<text x="77.3" y="150">10k</text>
<text x="133.7" y="150">10k</text>
<text x="188.4" y="150">10k</text>
<text x="284.3" y="153.6">R_PD09</text>
<text x="316.1" y="153.6">R_PD10</text>
<text x="346.1" y="153.6">R_PD11</text>
<text x="379.6" y="153.6">R_PD12</text>
<text x="17.3" y="159.5">1N5822</text>
<text x="17.3" y="156.4">D9</text>
<text x="72" y="159.5">1N5822</text>
<text x="72" y="156.4">D10</text>
<text x="128.4" y="159.5">1N5822</text>
<text x="128.4" y="156.4">D11</text>
<text x="183.1" y="159.5">1N5822</text>
<text x="183.1" y="156.4">D12</text>
<text x="284.3" y="156.8">100k</text>
<text x="316.1" y="156.8">100k</text>
<text x="346.1" y="156.8">100k</text>
<text x="379.6" y="156.8">100k</text>
<text x="230.7" y="185.3">100</text>
<text x="230.7" y="182.1">R_GATE03</text>
<text x="334.8" y="185.3">100</text>
<text x="334.8" y="182.1">R_GATE04</text>
<text x="275.5" y="188.9">Q_LOCK03</text>
<text x="379.6" y="188.9">Q_LOCK04</text>
<text x="275.5" y="192">FDP8860</text>
<text x="379.6" y="192">FDP8860</text>
<text x="36.7" y="201.5">R_GATE01</text>
<text x="133.7" y="201.5">R_GATE02</text>
<text x="36.7" y="204.7">100</text>
<text x="81.5" y="208.3">Q_LOCK01</text>
<text x="133.7" y="204.7">100</text>
<text x="178.5" y="208.3">Q_LOCK02</text>
<text x="230.7" y="210">100</text>
<text x="230.7" y="206.8">R_GATE07</text>
<text x="334.8" y="210">100</text>
<text x="334.8" y="206.8">R_GATE08</text>
<text x="81.5" y="211.5">FDP8860</text>
<text x="178.5" y="211.5">FDP8860</text>
<text x="275.5" y="213.6">Q_LOCK07</text>
<text x="379.6" y="213.6">Q_LOCK08</text>
<text x="275.5" y="216.7">FDP8860</text>
<text x="379.6" y="216.7">FDP8860</text>
<text x="36.7" y="226.2">R_GATE05</text>
<text x="133.7" y="226.2">R_GATE06</text>
<text x="36.7" y="229.4">100</text>
<text x="81.5" y="233">Q_LOCK05</text>
<text x="133.7" y="229.4">100</text>
<text x="178.5" y="233">Q_LOCK06</text>
<text x="230.7" y="233.3">R_GATE11</text>
<text x="334.8" y="233.3">R_GATE12</text>
<text x="81.5" y="236.1">FDP8860</text>
<text x="178.5" y="236.1">FDP8860</text>
<text x="230.7" y="236.4">100</text>
<text x="334.8" y="236.4">100</text>
<text x="275.5" y="243.2">FDP8860</text>
<text x="275.5" y="240">Q_LOCK11</text>
<text x="379.6" y="243.2">FDP8860</text>
<text x="379.6" y="240">Q_LOCK12</text>
<text x="36.7" y="255.8">100</text>
<text x="36.7" y="252.7">R_GATE09</text>
<text x="133.7" y="255.8">100</text>
<text x="133.7" y="252.7">R_GATE10</text>
<text x="81.5" y="262.6">FDP8860</text>
<text x="81.5" y="259.4">Q_LOCK09</text>
<text x="178.5" y="262.6">FDP8860</text>
<text x="178.5" y="259.4">Q_LOCK10</text>
</g>
<g font-size="3.2" fill="#00f">
<text x="23.6" y="24.6">+3V3</text>
<text x="23.6" y="28.1">GND</text>
<text x="40.1" y="25.1">1</text>
<text x="40.1" y="28.6">2</text>
<text x="43.6" y="26.9">1</text>
<text x="80.1" y="26.4">LOCK09_CTRL 1</text>
<text x="80.1" y="29.9">LOCK10_CTRL 2</text>
<text x="107.1" y="28.6">GPB0</text>
<text x="124.2" y="28.6">GPA7</text>
<text x="134.2" y="26.9">28 LOCK08_CTRL</text>
<text x="177.1" y="29.9">DOOR10_FB</text>
<text x="177.1" y="26.4">DOOR09_FB</text>
<text x="200.7" y="26.9">1</text>
<text x="204.2" y="28.6">GPB0</text>
<text x="221.2" y="28.6">GPA7</text>
<text x="231.2" y="26.9">28 DOOR08_FB</text>
<text x="23.6" y="31.6">I2C_SDA</text>
<text x="23.6" y="35.2">I2C_SCL</text>
<text x="40.1" y="32.2">3</text>
<text x="40.1" y="35.7">4</text>
<text x="43.6" y="30.4">2</text>
<text x="43.6" y="33.9">3</text>
<text x="80.1" y="33.4">LOCK11_CTRL 3</text>
<text x="107.1" y="32.2">GPB1</text>
<text x="107.1" y="35.7">GPB2</text>
<text x="124.2" y="35.7">GPA5</text>
<text x="124.2" y="32.2">GPA6</text>
<text x="134.2" y="33.9">26 LOCK06_CTRL</text>
<text x="134.2" y="30.4">27 LOCK07_CTRL</text>
<text x="177.1" y="33.4">DOOR11_FB</text>
<text x="200.7" y="30.4">2</text>
<text x="200.7" y="33.9">3</text>
<text x="204.2" y="32.2">GPB1</text>
<text x="204.2" y="35.7">GPB2</text>
<text x="221.2" y="35.7">GPA5</text>
<text x="221.2" y="32.2">GPA6</text>
<text x="231.2" y="33.9">26 DOOR06_FB</text>
<text x="231.2" y="30.4">27 DOOR07_FB</text>
<text x="282.9" y="33.4">+3V3</text>
<text x="323.5" y="33.4">I2C_SDA</text>
<text x="350" y="33.4">+3V3</text>
<text x="387" y="33.4">I2C_SCL</text>
<text x="43.6" y="37.5">4</text>
<text x="80.1" y="36.9">LOCK12_CTRL 4</text>
<text x="81.8" y="40.5">+3V3</text>
<text x="103.6" y="41">5</text>
<text x="107.1" y="39.2">GPB3</text>
<text x="124.2" y="39.2">GPA4</text>
<text x="134.2" y="41">24 LOCK04_CTRL</text>
<text x="134.2" y="37.5">25 LOCK05_CTRL</text>
<text x="177.1" y="36.9">DOOR12_FB</text>
<text x="178.9" y="40.5">+3V3</text>
<text x="200.7" y="37.5">4</text>
<text x="200.7" y="41">5</text>
<text x="204.2" y="39.2">GPB3</text>
<text x="221.2" y="39.2">GPA4</text>
<text x="231.2" y="41">24 DOOR04_FB</text>
<text x="231.2" y="37.5">25 DOOR05_FB</text>
<text x="103.6" y="44.5">6</text>
<text x="107.1" y="42.8">GPB4</text>
<text x="107.1" y="46.3">GPB5</text>
<text x="124.2" y="46.3">GPA2</text>
<text x="124.2" y="42.8">GPA3</text>
<text x="134.2" y="44.5">23 LOCK03_CTRL</text>
<text x="200.7" y="44.5">6</text>
<text x="204.2" y="42.8">GPB4</text>
<text x="204.2" y="46.3">GPB5</text>
<text x="221.2" y="46.3">GPA2</text>
<text x="221.2" y="42.8">GPA3</text>
<text x="231.2" y="44.5">23 DOOR03_FB</text>
<text x="103.6" y="48">7</text>
<text x="103.6" y="51.6">8</text>
<text x="107.1" y="49.8">GPB6</text>
<text x="107.1" y="53.3">GPB7</text>
<text x="124.2" y="53.3">GPA0</text>
<text x="124.2" y="49.8">GPA1</text>
<text x="134.2" y="51.6">21 LOCK01_CTRL</text>
<text x="134.2" y="48">22 LOCK02_CTRL</text>
<text x="200.7" y="48">7</text>
<text x="200.7" y="51.6">8</text>
<text x="204.2" y="49.8">GPB6</text>
<text x="204.2" y="53.3">GPB7</text>
<text x="221.2" y="53.3">GPA0</text>
<text x="221.2" y="49.8">GPA1</text>
<text x="231.2" y="51.6">21 DOOR01_FB</text>
<text x="231.2" y="48">22 DOOR02_FB</text>
<text x="81.8" y="58.1">GND</text>
<text x="124.9" y="56.9">INTA</text>
<text x="134.2" y="58.6">19</text>
<text x="134.2" y="55.1">20</text>
<text x="178.9" y="58.1">GND</text>
<text x="221.9" y="56.9">INTA</text>
<text x="231.2" y="58.6">19</text>
<text x="231.2" y="55.1">20</text>
<text x="46.6" y="63.4">+12V</text>
<text x="56.2" y="63.9">1</text>
<text x="60.7" y="65.3">1</text>
<text x="80.1" y="65.2">I2C_SCL</text>
<text x="101.6" y="62.2">11</text>
<text x="101.6" y="65.7">12</text>
<text x="107.1" y="63.9">NC</text>
<text x="119.8" y="63.9">RESET#</text>
<text x="124.9" y="60.4">INTB</text>
<text x="134.2" y="65.7">17 GND</text>
<text x="134.2" y="62.2">18</text>
<text x="163" y="61.6">+3V3</text>
<text x="177.1" y="65.2">I2C_SCL</text>
<text x="198.6" y="62.2">11</text>
<text x="198.6" y="65.7">12</text>
<text x="204.2" y="63.9">NC</text>
<text x="216.8" y="63.9">RESET#</text>
<text x="221.9" y="60.4">INTB</text>
<text x="231.2" y="65.7">17 GND</text>
<text x="231.2" y="62.2">18</text>
<text x="260" y="61.6">+3V3</text>
<text x="282.9" y="65.2">Q_LOCK01Gate</text>
<text x="314.7" y="65.2">Q_LOCK02Gate</text>
<text x="344.7" y="65.2">Q_LOCK03Gate</text>
<text x="378.2" y="65.2">Q_LOCK04Gate</text>
<text x="46.6" y="66.9">GND</text>
<text x="56.2" y="67.5">2</text>
<text x="60.7" y="68.9">2</text>
<text x="80.1" y="68.7">I2C_SDA</text>
<text x="101.6" y="69.2">13</text>
<text x="107.1" y="67.5">SCK</text>
<text x="107.1" y="71">SDA</text>
<text x="128.6" y="71">A1</text>
<text x="128.6" y="67.5">A2</text>
<text x="134.2" y="69.2">16 GND</text>
<text x="177.1" y="68.7">I2C_SDA</text>
<text x="198.6" y="69.2">13</text>
<text x="204.2" y="67.5">SCK</text>
<text x="204.2" y="71">SDA</text>
<text x="225.6" y="71">A1</text>
<text x="225.6" y="67.5">A2</text>
<text x="231.2" y="69.2">16 GND</text>
<text x="101.6" y="72.7">14</text>
<text x="107.1" y="74.5">NC</text>
<text x="128.6" y="74.5">A0</text>
<text x="134.2" y="72.7">15 GND</text>
<text x="198.6" y="72.7">14</text>
<text x="204.2" y="74.5">NC</text>
<text x="225.6" y="74.5">A0</text>
<text x="231.2" y="72.7">15 +3V3</text>
<text x="11.3" y="89.9">+3V3</text>
<text x="32.5" y="89.9">DOOR01_FB</text>
<text x="66" y="89.9">+3V3</text>
<text x="87.1" y="89.9">DOOR02_FB</text>
<text x="124.2" y="89.9">+3V3</text>
<text x="143.6" y="89.9">DOOR03_FB</text>
<text x="177.1" y="89.9">+3V3</text>
<text x="198.3" y="89.9">DOOR04_FB</text>
<text x="282.9" y="89.8">GND</text>
<text x="314.7" y="89.8">GND</text>
<text x="344.7" y="89.8">GND</text>
<text x="378.2" y="89.8">GND</text>
<text x="32.5" y="93.4">GND</text>
<text x="54.3" y="90.4">1</text>
<text x="54.3" y="93.9">2</text>
<text x="57.7" y="92.1">1</text>
<text x="57.7" y="95.7">2</text>
<text x="87.1" y="93.4">GND</text>
<text x="108.9" y="90.4">1</text>
<text x="108.9" y="93.9">2</text>
<text x="112.4" y="92.1">1</text>
<text x="112.4" y="95.7">2</text>
<text x="143.6" y="93.4">GND</text>
<text x="165.4" y="90.4">1</text>
<text x="165.4" y="93.9">2</text>
<text x="168.9" y="92.1">1</text>
<text x="168.9" y="95.7">2</text>
<text x="198.3" y="93.4">GND</text>
<text x="220.1" y="90.4">1</text>
<text x="220.1" y="93.9">2</text>
<text x="223.6" y="92.1">1</text>
<text x="223.6" y="95.7">2</text>
<text x="32.5" y="100.4">+12V</text>
<text x="32.5" y="96.9">LOCK01_NEG 3</text>
<text x="54.3" y="101">4</text>
<text x="57.7" y="99.2">3</text>
<text x="87.1" y="96.9">LOCK02_NEG 3</text>
<text x="87.1" y="100.4">+12V</text>
<text x="108.9" y="101">4</text>
<text x="112.4" y="99.2">3</text>
<text x="143.6" y="96.9">LOCK03_NEG 3</text>
<text x="143.6" y="100.4">+12V</text>
<text x="165.4" y="101">4</text>
<text x="168.9" y="99.2">3</text>
<text x="198.3" y="100.4">+12V</text>
<text x="198.3" y="96.9">LOCK04_NEG 3</text>
<text x="220.1" y="101">4</text>
<text x="223.6" y="99.2">3</text>
<text x="57.7" y="102.7">4</text>
<text x="112.4" y="102.7">4</text>
<text x="168.9" y="102.7">4</text>
<text x="223.6" y="102.7">4</text>
<text x="282.9" y="102.2">Q_LOCK05Gate</text>
<text x="314.7" y="102.2">Q_LOCK06Gate</text>
<text x="344.7" y="102.2">Q_LOCK07Gate</text>
<text x="378.2" y="102.2">Q_LOCK08Gate</text>
<text x="11.3" y="119.8">+3V3</text>
<text x="32.5" y="119.8">DOOR05_FB</text>
<text x="66" y="119.8">+3V3</text>
<text x="87.1" y="119.8">DOOR06_FB</text>
<text x="122.4" y="119.8">+3V3</text>
<text x="143.6" y="119.8">DOOR07_FB</text>
<text x="177.1" y="119.8">+3V3</text>
<text x="198.3" y="119.8">DOOR08_FB</text>
<text x="32.5" y="123.4">GND</text>
<text x="54.3" y="120.4">1</text>
<text x="54.3" y="123.9">2</text>
<text x="57.7" y="122.1">1</text>
<text x="57.7" y="125.7">2</text>
<text x="87.1" y="123.4">GND</text>
<text x="108.9" y="120.4">1</text>
<text x="108.9" y="123.9">2</text>
<text x="112.4" y="122.1">1</text>
<text x="112.4" y="125.7">2</text>
<text x="143.6" y="123.4">GND</text>
<text x="165.4" y="120.4">1</text>
<text x="165.4" y="123.9">2</text>
<text x="168.9" y="122.1">1</text>
<text x="168.9" y="125.7">2</text>
<text x="198.3" y="123.4">GND</text>
<text x="220.1" y="120.4">1</text>
<text x="220.1" y="123.9">2</text>
<text x="223.6" y="122.1">1</text>
<text x="223.6" y="125.7">2</text>
<text x="32.5" y="126.9">LOCK05_NEG 3</text>
<text x="32.5" y="130.4">+12V</text>
<text x="54.3" y="131">4</text>
<text x="57.7" y="129.2">3</text>
<text x="87.1" y="130.4">+12V</text>
<text x="87.1" y="126.9">LOCK06_NEG 3</text>
<text x="108.9" y="131">4</text>
<text x="112.4" y="129.2">3</text>
<text x="143.6" y="130.4">+12V</text>
<text x="143.6" y="126.9">LOCK07_NEG 3</text>
<text x="165.4" y="131">4</text>
<text x="168.9" y="129.2">3</text>
<text x="198.3" y="126.9">LOCK08_NEG 3</text>
<text x="198.3" y="130.4">+12V</text>
<text x="220.1" y="131">4</text>
<text x="223.6" y="129.2">3</text>
<text x="282.9" y="126.9">GND</text>
<text x="314.7" y="126.9">GND</text>
<text x="344.7" y="126.9">GND</text>
<text x="378.2" y="126.9">GND</text>
<text x="57.7" y="132.7">4</text>
<text x="112.4" y="132.7">4</text>
<text x="168.9" y="132.7">4</text>
<text x="223.6" y="132.7">4</text>
<text x="282.9" y="139.2">Q_LOCK09Gate</text>
<text x="314.7" y="139.2">Q_LOCK10Gate</text>
<text x="344.7" y="139.2">Q_LOCK11Gate</text>
<text x="378.2" y="139.2">Q_LOCK12Gate</text>
<text x="11.3" y="151.6">+3V3</text>
<text x="32.5" y="151.6">DOOR09_FB</text>
<text x="32.5" y="155.1">GND</text>
<text x="54.3" y="152.1">1</text>
<text x="54.3" y="155.6">2</text>
<text x="57.7" y="153.9">1</text>
<text x="66" y="151.6">+3V3</text>
<text x="87.1" y="155.1">GND</text>
<text x="87.1" y="151.6">DOOR10_FB</text>
<text x="108.9" y="152.1">1</text>
<text x="108.9" y="155.6">2</text>
<text x="112.4" y="153.9">1</text>
<text x="122.4" y="151.6">+3V3</text>
<text x="143.6" y="155.1">GND</text>
<text x="143.6" y="151.6">DOOR11_FB</text>
<text x="165.4" y="152.1">1</text>
<text x="165.4" y="155.6">2</text>
<text x="168.9" y="153.9">1</text>
<text x="177.1" y="151.6">+3V3</text>
<text x="198.3" y="151.6">DOOR12_FB</text>
<text x="198.3" y="155.1">GND</text>
<text x="220.1" y="152.1">1</text>
<text x="220.1" y="155.6">2</text>
<text x="223.6" y="153.9">1</text>
<text x="32.5" y="158.6">LOCK09_NEG 3</text>
<text x="57.7" y="157.4">2</text>
<text x="57.7" y="160.9">3</text>
<text x="87.1" y="158.6">LOCK10_NEG 3</text>
<text x="112.4" y="157.4">2</text>
<text x="112.4" y="160.9">3</text>
<text x="143.6" y="158.6">LOCK11_NEG 3</text>
<text x="168.9" y="157.4">2</text>
<text x="168.9" y="160.9">3</text>
<text x="198.3" y="158.6">LOCK12_NEG 3</text>
<text x="223.6" y="157.4">2</text>
<text x="223.6" y="160.9">3</text>
<text x="32.5" y="162.2">+12V</text>
<text x="54.3" y="162.7">4</text>
<text x="57.7" y="164.5">4</text>
<text x="87.1" y="162.2">+12V</text>
<text x="108.9" y="162.7">4</text>
<text x="112.4" y="164.5">4</text>
<text x="143.6" y="162.2">+12V</text>
<text x="165.4" y="162.7">4</text>
<text x="168.9" y="164.5">4</text>
<text x="198.3" y="162.2">+12V</text>
<text x="220.1" y="162.7">4</text>
<text x="223.6" y="164.5">4</text>
<text x="282.9" y="163.9">GND</text>
<text x="314.7" y="163.9">GND</text>
<text x="344.7" y="163.9">GND</text>
<text x="378.2" y="163.9">GND</text>
<text x="270.6" y="176.3">LOCK03_NEG</text>
<text x="374.6" y="176.3">LOCK04_NEG</text>
<text x="205.3" y="186.9">LOCK03_CTRL</text>
<text x="240.6" y="186.9">Q_LOCK03Gate</text>
<text x="309.4" y="186.9">LOCK04_CTRL</text>
<text x="344.7" y="186.9">Q_LOCK04Gate</text>
<text x="76.6" y="195.7">LOCK01_NEG</text>
<text x="173.6" y="195.7">LOCK02_NEG</text>
<text x="270.6" y="197.4">GND</text>
<text x="374.6" y="197.4">GND</text>
<text x="270.6" y="201">LOCK07_NEG</text>
<text x="374.6" y="201">LOCK08_NEG</text>
<text x="11.3" y="206.3">LOCK01_CTRL</text>
<text x="46.6" y="206.3">Q_LOCK01Gate</text>
<text x="108.3" y="206.3">LOCK02_CTRL</text>
<text x="143.6" y="206.3">Q_LOCK02Gate</text>
<text x="205.3" y="211.6">LOCK07_CTRL</text>
<text x="240.6" y="211.6">Q_LOCK07Gate</text>
<text x="309.4" y="211.6">LOCK08_CTRL</text>
<text x="344.7" y="211.6">Q_LOCK08Gate</text>
<text x="76.6" y="216.9">GND</text>
<text x="76.6" y="220.4">LOCK05_NEG</text>
<text x="173.6" y="216.9">GND</text>
<text x="173.6" y="220.4">LOCK06_NEG</text>
<text x="270.6" y="222.1">GND</text>
<text x="270.6" y="227.4">LOCK11_NEG</text>
<text x="374.6" y="222.1">GND</text>
<text x="374.6" y="227.4">LOCK12_NEG</text>
<text x="11.3" y="231">LOCK05_CTRL</text>
<text x="46.6" y="231">Q_LOCK05Gate</text>
<text x="108.3" y="231">LOCK06_CTRL</text>
<text x="143.6" y="231">Q_LOCK06Gate</text>
<text x="205.3" y="238">LOCK11_CTRL</text>
<text x="240.6" y="238">Q_LOCK11Gate</text>
<text x="309.4" y="238">LOCK12_CTRL</text>
<text x="344.7" y="238">Q_LOCK12Gate</text>
<text x="76.6" y="241.5">GND</text>
<text x="173.6" y="241.5">GND</text>
<text x="76.6" y="246.8">LOCK09_NEG</text>
<text x="173.6" y="246.8">LOCK10_NEG</text>
<text x="270.6" y="248.6">GND</text>
<text x="374.6" y="248.6">GND</text>
<text x="11.3" y="257.4">LOCK09_CTRL</text>
<text x="46.6" y="257.4">Q_LOCK09Gate</text>
<text x="108.3" y="257.4">LOCK10_CTRL</text>
<text x="143.6" y="257.4">Q_LOCK10Gate</text>
<text x="76.6" y="268">GND</text>
<text x="173.6" y="268">GND</text>
</g>
<g font-size="3.2">
<text x="101.6" y="58.6">10</text>
<text x="198.6" y="58.6">10</text>
<text x="107.1" y="60.4">VSS</text>
<text x="204.2" y="60.4">VSS</text>
</g>
<g font-size="3.2" fill="#f00">
<text x="103.6" y="55.1">9</text>
<text x="107.1" y="56.9">VDD</text>
<text x="200.7" y="55.1">9</text>
<text x="204.2" y="56.9">VDD</text>
</g>
</svg>
